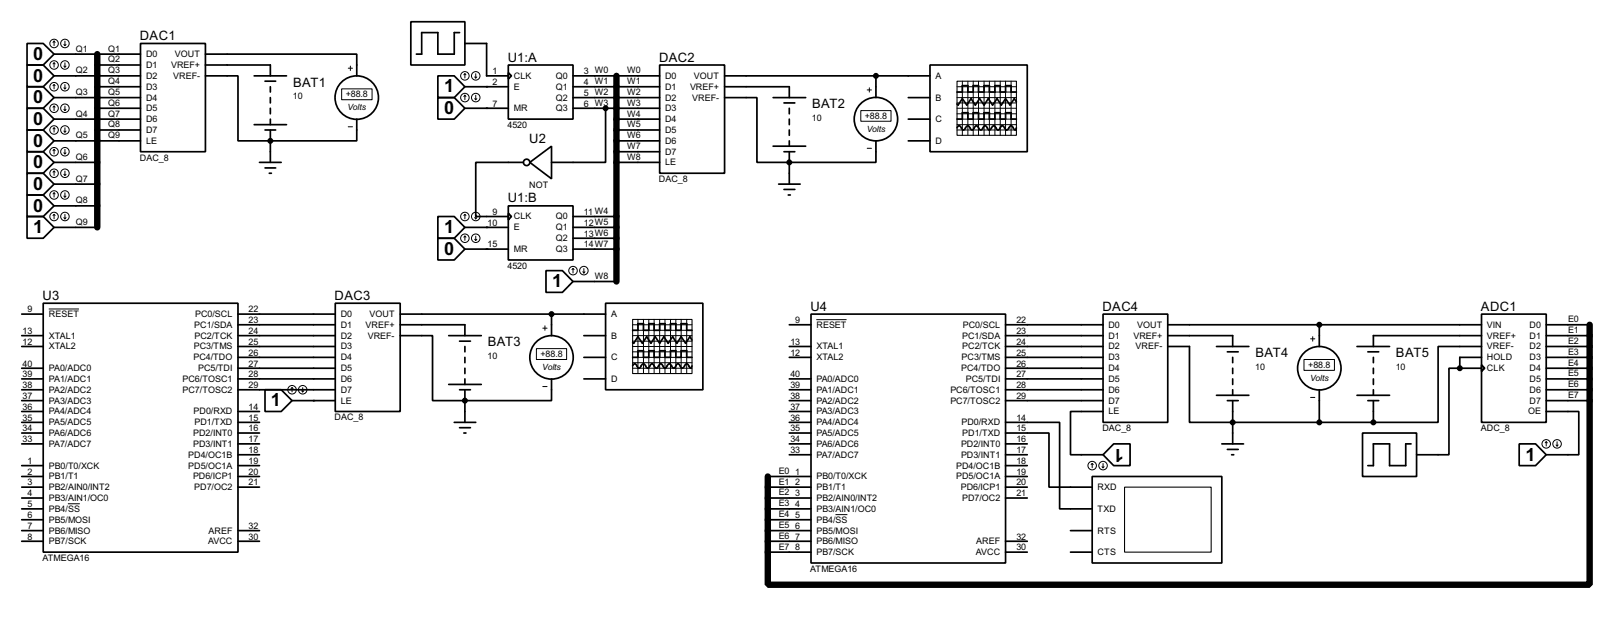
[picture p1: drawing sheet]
<svg xmlns="http://www.w3.org/2000/svg" width="381mm" height="150mm" viewBox="0 0 381 150" stroke-linecap="round" stroke-linejoin="round" font-family="sans-serif">
<path d="M22.9 12.7v40.7M144.8 17.8v48.3M373.4 76.2v61h-193v-25.4" fill="none" stroke="#000" stroke-width="1.5"/>
<g fill="none" stroke="#000" stroke-width=".4">
<path d="M6.4 10.2h3.8l2.5 2.5-2.5 2.6h-3.8zM6.4 15.3h3.8l2.5 2.5-2.5 2.6h-3.8zM12.7 12.7h20.3M12.7 17.8h20.3M22.9 15.3h10.1M33 10.2h15.3v25.4h-15.3zM48.3 12.7h35.5v5.1M48.3 17.8h7.6v15.3h27.9v-5.1M48.3 15.3h15.2v2.5M59.7 17.8h7.6M62.3 19.1h2.5M96.5 5.1h12.7v10.2h-12.7z"/>
<path d="M102.9 17.8h3.8l2.5 2.6-2.5 2.5h-3.8zM108 7.7h-1.3v5h-3.8v-5h-3.8v5h-1.3M109.2 10.2h5.1v7.6h5.1M119.4 15.3h15.2v12.7h-15.2zM119.4 17.1l.8 .7-.8 .8zM134.6 17.8h20.4M155 15.3h15.2v25.4h-15.2zM170.2 17.8h48.3M205.8 17.8v5.1M218.5 15.3h22.8v20.3h-22.8zM6.4 20.4h3.8l2.5 2.5-2.5 2.5h-3.8zM6.4 25.4h3.8l2.5 2.6-2.5 2.5h-3.8z"/>
<path d="M6.4 30.5h3.8l2.5 2.6-2.5 2.5h-3.8zM6.4 35.6h3.8l2.5 2.5-2.5 2.6h-3.8zM12.7 22.9h20.3M12.7 28h20.3M12.7 33.1h20.3M12.7 38.1h10.2M22.9 20.4h10.1M22.9 25.4h10.1M22.9 30.5h10.1M59.7 29.3h7.6M61 38.1h5.1M62.3 30.5h2.5"/>
<path d="M62.3 39.4h2.5M63.5 20.4v1.2M63.5 22.9v1.3M63.5 25.4v1.3M63.5 28v1.3M63.5 30.5v7.6M102.9 22.9h3.8l2.5 2.5-2.5 2.6h-3.8zM109.2 20.4h10.2M109.2 25.4h10.2M123 38.1h-11.2v12.7h7.6M124.5 38.1l5.1-3.8v7.7zM134.6 20.4h20.4"/>
<path d="M134.6 22.9h20.4M134.6 25.4h20.4M142.3 25.4v12.7h-12.7M144.8 28h10.2M144.8 30.5h10.2M144.8 33.1h10.2M144.8 38.1h10.2M144.8 35.6h10.2M170.2 22.9h7.6v15.2h28v-5M170.2 20.4h15.2v2.5M181.6 22.9h7.7M181.6 34.3h7.7"/>
<path d="M184.2 35.6h2.5M184.2 24.2h2.5M185.4 25.4v1.3M185.4 28v1.3M185.4 30.5v1.3M185.4 33.1v1.2M185.4 35.6v7.6M213.4 22.9h5.1M213.4 28h5.1M213.4 33.1h5.1M224.8 30l.5-.5 1 1 .5-.5a.54 .54 0 0 1 .8-.4l.2 .3a.58 .58 0 0 0 .6 .6 .58 .58 0 0 0 .5-.6l.5-.4 .5 .5a.54 .54 0 0 0 .7 .4l.8-.9 1 1 .5-.5a.54 .54 0 0 1 .8-.4l.8 .9 1-1 .7 .9a.6 .6 0 0 0 .9-.5l.4-.4 1 1 .3-.5M224.8 28h1.3v-1.5h1.3v1.5h1.2v-1.5h1.3v1.5h1.3v-1.5h1.2v1.5h1.3v-1.5h1.3v1.5h1.2v-1.5h1.3v1.5h1.3"/>
<path d="M224.8 21.6h1.3v-1.5h1.3v1.5h1.2v-1.5h1.3v1.5h1.3v-1.5h1.2v1.5h1.3v-1.5h1.3v1.5h1.2v-1.5h1.3v1.5h1.3M238.8 23.9l-.5-.7-1 1.5-1.1-1.5-1 1.5-1-1.5-1 1.5-1-1.5-1 1.5-1.1-1.5-1 1.5-1-1.5-1 1.5-1-1.5-1 1.5-.3-.3M6.4 40.7h3.8l2.5 2.5-2.5 2.6h-3.8zM6.4 45.8h3.8l2.5 2.5-2.5 2.5h-3.8zM6.4 50.8h3.8l2.5 2.6-2.5 2.5h-3.8zM12.7 48.3h10.2M12.7 43.2h10.2M12.7 53.4h10.2M63.3 40.7h.5M102.9 55.9h3.8l2.5 2.6-2.5 2.5h-3.8zM102.9 50.8h3.8l2.5 2.6-2.5 2.5h-3.8zM109.2 53.4h10.2"/>
<path d="M109.2 58.5h10.2M119.4 48.3h15.2v12.7h-15.2zM119.4 50.1l.8 .7-.8 .8zM134.6 53.4h10.2M134.6 50.8h10.2M134.6 55.9h10.2M134.6 58.5h10.2M182.9 43.2h5.1M184.2 44.5h2.5M185.2 45.8h.5M5.1 73.7h5.1M5.1 78.8h5.1"/>
<path d="M10.2 71.2h45.7v58.4h-45.7zM55.9 73.7h22.9M55.9 76.2h22.9M55.9 78.8h22.9M78.8 71.2h15.2v25.4h-15.2zM94 78.8h7.6v15.2h28v-5.1M94 76.2h15.2v2.6M94 73.7h48.3M105.4 78.8h7.7M128.3 63.5h3.8l2.5 2.6-2.5 2.5h-3.8zM129.6 73.7v5.1M134.6 66.1h10.2"/>
<path d="M137.2 78.8h5.1M142.3 71.2h22.8v20.3h-22.8zM148.6 77.5h1.3v-1.5h1.3v1.5h1.2v-1.5h1.3v1.5h1.3v-1.5h1.2v1.5h1.3v-1.5h1.3v1.5h1.2v-1.5h1.3v1.5h1.3M162.6 79.8l-.5-.8-1 1.6-1.1-1.6-1 1.6-1-1.6-1 1.6-1-1.6-1 1.6-1.1-1.6-1 1.6-1-1.6-1 1.6-1-1.6-1 1.6-.3-.3M185.4 76.2h5.1M190.5 73.7h45.7v58.4h-45.7zM236.2 76.2h22.9M236.2 78.8h22.9M259.1 73.7h15.2v25.4h-15.2zM274.3 76.2h73.7M274.3 78.8h15.3v2.5M309.9 76.2v5.1"/>
<path d="M348 73.7h15.2v25.4h-15.2zM348 78.8h-25.4v2.5M363.2 76.2h10.2M363.2 78.8h10.2M5.1 81.3h5.1M5.1 86.4h5.1M5.1 88.9h5.1M5.1 91.5h5.1M5.1 94h5.1M5.1 99.1h5.1M5.1 96.6h5.1M55.9 81.3h22.9"/>
<path d="M55.9 83.9h22.9M55.9 86.4h22.9M55.9 88.9h22.9M55.9 91.5h22.9M55.9 99.1h5.1M55.9 96.6h5.1M62.3 91.5h3.8l2.5 2.5-2.5 2.6h-3.8zM68.6 94h10.2M105.4 90.2h7.7M106.7 99.1h5.1M108 91.5h2.5M108 80.1h2.5"/>
<path d="M109.2 81.3v1.3M109.2 83.9v1.2M109.2 86.4v1.3M109.2 88.9v1.3M109.2 91.5v7.6M137.2 83.9h5.1M137.2 88.9h5.1M148.6 85.9l.5-.5 1 1 .5-.5a.54 .54 0 0 1 .8-.4l.8 .9 1-1 1 1 1-1 1 1 .5-.5a.54 .54 0 0 1 .8-.4l.8 .9 1-1 1 1 1-1 1 1 .3-.5M148.6 83.9h1.3v-1.6h1.3v1.6h1.2v-1.6h1.3v1.6h1.3v-1.6h1.2v1.6h1.3v-1.6h1.3v1.6h1.2v-1.6h1.3v1.6h1.3M185.4 81.3h5.1M185.4 83.9h5.1M185.4 88.9h5.1"/>
<path d="M185.4 91.5h5.1M185.4 94h5.1M185.4 99.1h5.1M185.4 96.6h5.1M236.2 99.1h12.7v20.3h7.7M236.2 81.3h22.9M236.2 83.9h22.9M236.2 86.4h22.9M236.2 88.9h22.9M236.2 91.5h22.9M236.2 94h22.9M259.1 96.6h-7.6v10.1h7.6"/>
<path d="M274.3 81.3h5.1v17.8h43.2M285.8 81.3h7.6M285.8 92.8h7.6M288.3 94h2.6M288.3 82.6h2.6M289.6 83.9v1.2M289.6 86.4v1.3M289.6 88.9v1.3M289.6 91.5v1.3M289.6 94v10.2M309.9 91.5v7.6M318.8 81.3h7.6"/>
<path d="M318.8 92.8h7.6M321.3 94h2.6M321.3 82.6h2.6M322.6 83.9v1.2M322.6 86.4v1.3M322.6 88.9v1.3M322.6 91.5v1.3M322.6 94v5.1M342.9 86.4h-2.5v20.3h-7.6M342.9 86.4h5.1M348 85.6l.8 .8-.8 .8zM348 81.3h-10.2v17.8h-15.2"/>
<path d="M348 83.9h-5.1v2.5M363.2 96.6h7.7v10.1h-7.7M363.2 81.3h10.2M363.2 83.9h10.2M363.2 86.4h10.2M363.2 88.9h10.2M363.2 91.5h10.2M363.2 94h10.2M5.1 111.8h5.1M5.1 114.3h5.1M5.1 116.9h5.1M5.1 119.4h5.1"/>
<path d="M5.1 101.6h5.1M5.1 109.3h5.1M5.1 104.2h5.1M55.9 111.8h5.1M55.9 114.3h5.1M55.9 101.6h5.1M55.9 109.3h5.1M55.9 104.2h5.1M55.9 106.7h5.1M108 100.4h2.5M109 101.6h.5M180.4 111.8h10.1"/>
<path d="M180.4 114.3h10.1M180.4 116.9h10.1M180.4 119.4h10.1M185.4 101.6h5.1M185.4 104.2h5.1M185.4 106.7h5.1M236.2 101.6h10.2v12.7h10.2M236.2 111.8h5.1M236.2 114.3h5.1M236.2 116.9h5.1M236.2 109.3h5.1M236.2 104.2h5.1"/>
<path d="M236.2 106.7h5.1M256.6 111.8h30.4v20.3h-30.4zM261.6 104.2h3.9v5.1h-3.9l-2.5-2.6zM287 104.2h5.1M288.3 105.5h2.6M289.3 106.7h.5M320.1 101.6h12.7v10.2h-12.7zM331.5 104.2h-1.3v5.1h-3.8v-5.1h-3.8v5.1h-1.3M356.9 104.2h3.8l2.5 2.5-2.5 2.6h-3.8zM5.1 122h5.1M5.1 124.5h5.1M5.1 127h5.1"/>
<path d="M55.9 124.5h5.1M55.9 127h5.1M180.4 122h10.1M180.4 124.5h10.1M180.4 127h10.1M180.4 129.6h10.1M236.2 127h5.1M236.2 129.6h5.1M251.5 124.5h5.1M251.5 129.6h5.1"/>
<circle cx="83.8" cy="22.9" r="5.1"/>
<circle cx="123.7" cy="38.1" r=".75"/>
<circle cx="205.7" cy="28" r="5.1"/>
<circle cx="129.5" cy="83.9" r="5.1"/>
<circle cx="309.9" cy="86.4" r="5.1"/>
</g>
<g fill="#000">
<circle cx="63.5" cy="33.1" r=".2"/>
<circle cx="114.3" cy="20.4" r=".2"/>
<circle cx="114.3" cy="25.4" r=".2"/>
<circle cx="185.4" cy="38.1" r=".2"/>
<circle cx="114.3" cy="58.5" r=".2"/>
<circle cx="114.3" cy="53.4" r=".2"/>
<circle cx="73.7" cy="94" r=".2"/>
<circle cx="109.2" cy="94" r=".2"/>
<circle cx="342.9" cy="86.4" r=".2"/>
</g>
<g fill="none" stroke="#000" stroke-width=".23">
<path d="M12.7 9.7l-.2 .3M12.7 9.7l.3 .3M12.7 9.7v1M12.7 14.8v1M12.7 19.9v1M12.7 14.8l-.2 .2M12.7 14.8l.3 .2M12.7 19.9l-.2 .2M12.7 19.9l.3 .2M15 10.5l.3 .2M15 15.5l.3 .3M15.3 9.7v1"/>
<path d="M15.3 14.8v1M15.3 19.9v1M15.5 10.5l-.2 .2M15.5 15.5l-.2 .3M81.8 16h1M82.3 15.5v1.1M109.2 17.3v1M109.2 17.3l-.2 .3M109.2 17.3l.3 .3M111.5 18.1l.3 .2M111.8 17.3v1M112 18.1l-.2 .2"/>
<path d="M226.1 19.1v12.7M227.4 19.1v12.7M228.6 19.1v12.7M229.9 19.1v12.7M231.2 19.1v12.7M232.4 19.1v12.7M233.7 19.1v12.7M235 19.1v12.7M236.2 19.1v12.7M237.5 19.1v12.7M12.7 24.9v1.1M12.7 30v1"/>
<path d="M12.7 35.1v1M12.7 24.9l-.2 .3M12.7 24.9l.3 .3M12.7 30l-.2 .3M12.7 30l.3 .3M12.7 35.1l-.2 .3M12.7 35.1l.3 .3M15 20.6l.3 .3M15 25.7l.3 .3M15 30.8l.3 .2M15 35.9l.3 .2M15.3 24.9v1.1"/>
<path d="M15.3 30v1M15.3 35.1v1M15.5 20.6l-.2 .3M15.5 25.7l-.2 .3M15.5 30.8l-.2 .2M15.5 35.9l-.2 .2M80.3 20.9h7.1v2.5h-7.1zM81.8 29.8h1M109.2 22.4v1M109.2 22.4l-.2 .3M109.2 22.4l.3 .3M111.5 23.2l.3 .2"/>
<path d="M111.8 22.4v1M112 23.2l-.2 .2M202.2 26h7.1v2.5h-7.1zM203.7 21.1h1M203.7 34.8h1M204.2 20.6v1M224.8 22.9h14M224.8 20.4h14M224.8 21.6h14M224.8 24.2h14M224.8 26.7h14M224.8 28h14"/>
<path d="M224.8 29.3h14M224.8 30.5h14M224.8 25.4h14M12.7 40.2v1M12.7 45.3v1M12.7 50.3v1.1M12.7 40.2l-.2 .2M12.7 40.2l.3 .2M12.7 45.3l-.2 .2M12.7 45.3l.3 .2M12.7 50.3l-.2 .3M12.7 50.3l.3 .3"/>
<path d="M15 40.9l.3 .3M15 46l.3 .3M15 51.1l.3 .3M15.3 40.2v1M15.3 45.3v1M15.3 50.3v1.1M15.5 40.9l-.2 .3M15.5 46l-.2 .3M15.5 51.1l-.2 .3M109.2 55.4l-.2 .3M109.2 55.4l.3 .3M109.2 50.3v1.1"/>
<path d="M109.2 55.4v1M109.2 50.3l-.2 .3M109.2 50.3l.3 .3M111.5 56.2l.3 .2M111.5 51.1l.3 .3M111.8 50.3v1.1M111.8 55.4v1M112 56.2l-.2 .2M112 51.1l-.2 .3M11.5 72.5h7.1M127.5 77h1M128 76.5v1"/>
<path d="M134.6 63l-.2 .3M134.6 63l.3 .3M134.6 63v1.1M136.9 63.8l.3 .3M137.2 63v1.1M137.4 63.8l-.2 .3M148.6 78.8h14M148.6 76.2h14M148.6 77.5h14M149.9 75v12.7M151.2 75v12.7M152.4 75v12.7"/>
<path d="M153.7 75v12.7M155 75v12.7M156.2 75v12.7M157.5 75v12.7M158.8 75v12.7M160 75v12.7M161.3 75v12.7M191.8 75h7.1M307.9 79.5h1M308.4 79v1.1M68.6 91l-.2 .2M68.6 91l.3 .2"/>
<path d="M68.6 91v1M70.9 91.7l.2 .3M71.1 91v1M71.4 91.7l-.3 .3M126 81.8h7.1v2.6h-7.1zM127.5 90.7h1M148.6 80.1h14M148.6 82.6h14M148.6 83.9h14M148.6 85.1h14M148.6 86.4h14M148.6 81.3h14"/>
<path d="M306.3 84.4h7.2v2.5h-7.2zM307.9 93.3h1M16 118.2h2.8M256.6 108.8l.2 .2M256.6 108.8l-.3 .2M256.6 108.8v1M258.9 109.5l.2 .3M259.1 108.8v1M259.4 109.5l-.3 .3M363.2 103.7l-.2 .2M363.2 103.7l.3 .2M363.2 103.7v1"/>
<path d="M365.5 104.4l.3 .3M365.8 103.7v1M366 104.4l-.2 .3M196.3 120.8h2.8"/>
<circle cx="12.7" cy="10.2" r="1"/>
<circle cx="12.7" cy="15.3" r="1"/>
<circle cx="15.2" cy="10.2" r="1"/>
<circle cx="15.2" cy="15.3" r="1"/>
<circle cx="109.2" cy="17.8" r="1"/>
<circle cx="111.7" cy="17.8" r="1"/>
<circle cx="12.7" cy="30.5" r="1"/>
<circle cx="12.7" cy="35.6" r="1"/>
<circle cx="12.7" cy="25.4" r="1"/>
<circle cx="12.7" cy="20.4" r="1"/>
<circle cx="15.2" cy="30.5" r="1"/>
<circle cx="15.2" cy="35.6" r="1"/>
<circle cx="15.2" cy="25.4" r="1"/>
<circle cx="15.2" cy="20.4" r="1"/>
<circle cx="109.2" cy="22.9" r="1"/>
<circle cx="111.7" cy="22.9" r="1"/>
<circle cx="12.7" cy="45.8" r="1"/>
<circle cx="12.7" cy="40.7" r="1"/>
<circle cx="12.7" cy="50.8" r="1"/>
<circle cx="15.2" cy="40.7" r="1"/>
<circle cx="15.2" cy="45.8" r="1"/>
<circle cx="15.2" cy="50.8" r="1"/>
<circle cx="109.2" cy="50.8" r="1"/>
<circle cx="109.2" cy="55.9" r="1"/>
<circle cx="111.7" cy="50.8" r="1"/>
<circle cx="111.7" cy="55.9" r="1"/>
<circle cx="134.6" cy="63.5" r="1"/>
<circle cx="137.1" cy="63.5" r="1"/>
<circle cx="68.6" cy="91.5" r="1"/>
<circle cx="71.1" cy="91.5" r="1"/>
<circle cx="256.5" cy="109.3" r="1"/>
<circle cx="259.1" cy="109.3" r="1"/>
<circle cx="363.2" cy="104.2" r="1"/>
<circle cx="365.7" cy="104.2" r="1"/>
</g>
<g fill="#000" stroke="#000" stroke-width=".4">
<circle cx="205.7" cy="17.8" r=".5"/>
<circle cx="63.5" cy="33.1" r=".5"/>
<circle cx="142.2" cy="25.4" r=".5"/>
<circle cx="185.4" cy="38.1" r=".5"/>
<circle cx="129.5" cy="73.7" r=".5"/>
<circle cx="309.9" cy="76.2" r=".5"/>
<circle cx="109.2" cy="94" r=".5"/>
<circle cx="289.5" cy="99.1" r=".5"/>
<circle cx="309.9" cy="99.1" r=".5"/>
<circle cx="322.6" cy="99.1" r=".5"/>
<circle cx="342.9" cy="86.4" r=".5"/>
</g>
<path d="M224.8 19.1h14v12.7h-14zM148.6 75h14v12.7h-14zM264.2 114.3h20.3v15.3h-20.3z" fill="none" stroke="#000" stroke-width=".25"/>
<g font-size="4.8">
<text x="7.8" y="14.1">0</text>
<text x="7.8" y="19.2">0</text>
<text x="104.3" y="21.7">1</text>
<text x="7.8" y="24.3">0</text>
<text x="7.8" y="29.3">0</text>
<text x="104.3" y="26.8">0</text>
<text x="7.8" y="34.4">0</text>
<text x="7.8" y="39.5">0</text>
<text x="7.8" y="44.6">0</text>
<text x="7.8" y="49.7">0</text>
<text x="7.8" y="54.7">1</text>
<text x="104.3" y="59.8">0</text>
<text x="104.3" y="54.7">1</text>
<text x="129.7" y="67.4">1</text>
<text x="63.7" y="95.4">1</text>
<text x="264" y="105.4" transform="rotate(-180 264 105.4)">1</text>
<text x="358.3" y="108.1">1</text>
</g>
<g font-size="3.4">
<text x="32.9" y="9.4">DAC1</text>
<text x="119.3" y="14.5">U1:A</text>
<text x="154.8" y="14.5">DAC2</text>
<text x="68.9" y="20.4">BAT1</text>
<text x="190.8" y="25.4">BAT2</text>
<text x="124.3" y="33.5">U2</text>
<text x="119.3" y="47.5">U1:B</text>
<text x="10" y="70.4">U3</text>
<text x="78.6" y="70.4">DAC3</text>
<text x="190.4" y="72.9">U4</text>
<text x="259" y="72.9">DAC4</text>
<text x="347.9" y="72.9">ADC1</text>
<text x="114.6" y="81.3">BAT3</text>
<text x="294.9" y="83.9">BAT4</text>
<text x="327.9" y="83.9">BAT5</text>
</g>
<g font-size="2.4">
<text x="17.8" y="12.1">Q1</text>
<text x="17.8" y="17.2">Q2</text>
<text x="25.4" y="12.1">Q1</text>
<text x="25.4" y="14.6">Q2</text>
<text x="25.4" y="17.2">Q3</text>
<text x="34.3" y="13.4">D0</text>
<text x="34.3" y="15.9">D1</text>
<text x="40.2" y="15.9">VREF+</text>
<text x="41.1" y="13.4">VOUT</text>
<text x="115.7" y="17.4">1</text>
<text x="137.2" y="17.4">3 W0</text>
<text x="147.3" y="17.2">W0</text>
<text x="17.8" y="22.3">Q3</text>
<text x="25.4" y="19.8">Q4</text>
<text x="25.4" y="22.3">Q5</text>
<text x="34.3" y="18.5">D2</text>
<text x="34.3" y="21">D3</text>
<text x="34.3" y="23.6">D4</text>
<text x="40.7" y="18.5">VREF-</text>
<text x="68.8" y="23.3">10</text>
<text x="81.2" y="22.8">+88.8</text>
<text x="115.7" y="19.9">2</text>
<text x="120.7" y="18.5">CLK</text>
<text x="120.7" y="21">E</text>
<text x="130.6" y="18.5">Q0</text>
<text x="130.6" y="21">Q1</text>
<text x="130.6" y="23.6">Q2</text>
<text x="137.2" y="19.9">4 W1</text>
<text x="137.2" y="22.5">5 W2</text>
<text x="147.3" y="19.8">W1</text>
<text x="147.3" y="22.3">W2</text>
<text x="156.2" y="18.5">D0</text>
<text x="156.2" y="21">D1</text>
<text x="156.2" y="23.6">D2</text>
<text x="162.1" y="21">VREF+</text>
<text x="162.6" y="23.6">VREF-</text>
<text x="163" y="18.5">VOUT</text>
<text x="219.7" y="18.5">A</text>
<text x="219.7" y="23.6">B</text>
<text x="17.8" y="27.3">Q4</text>
<text x="25.4" y="24.8">Q6</text>
<text x="25.4" y="27.3">Q7</text>
<text x="25.4" y="29.9">Q8</text>
<text x="34.3" y="26.1">D5</text>
<text x="34.3" y="28.6">D6</text>
<text x="115.7" y="25">7</text>
<text x="120.7" y="26.1">MR</text>
<text x="130.6" y="26.1">Q3</text>
<text x="137.2" y="25">6 W3</text>
<text x="147.3" y="24.8">W3</text>
<text x="147.3" y="29.9">W5</text>
<text x="147.3" y="27.3">W4</text>
<text x="156.2" y="26.1">D3</text>
<text x="156.2" y="28.6">D4</text>
<text x="190.7" y="28.4">10</text>
<text x="203.2" y="27.9">+88.8</text>
<text x="219.7" y="28.6">C</text>
<text x="17.8" y="32.5">Q5</text>
<text x="25.4" y="32.5">Q9</text>
<text x="34.3" y="33.8">LE</text>
<text x="34.3" y="31.2">D7</text>
<text x="119.2" y="30">4520</text>
<text x="147.3" y="35">W7</text>
<text x="147.3" y="32.5">W6</text>
<text x="156.2" y="31.2">D5</text>
<text x="156.2" y="33.8">D6</text>
<text x="219.7" y="33.8">D</text>
<text x="17.8" y="37.5">Q6</text>
<text x="32.8" y="37.7">DAC_8</text>
<text x="147.3" y="37.5">W8</text>
<text x="156.2" y="38.8">LE</text>
<text x="156.2" y="36.3">D7</text>
<text x="17.8" y="47.7">Q8</text>
<text x="17.8" y="42.6">Q7</text>
<text x="124.3" y="44.1">NOT</text>
<text x="154.8" y="42.7">DAC_8</text>
<text x="17.8" y="52.8">Q9</text>
<text x="114.6" y="52.9">10</text>
<text x="115.7" y="50.4">9</text>
<text x="120.7" y="51.5">CLK</text>
<text x="130.6" y="51.5">Q0</text>
<text x="137.2" y="50.4">11 W4</text>
<text x="137.2" y="52.9">12W5</text>
<text x="114.6" y="58.1">15</text>
<text x="120.7" y="54">E</text>
<text x="120.7" y="59.2">MR</text>
<text x="130.6" y="54">Q1</text>
<text x="130.6" y="56.6">Q2</text>
<text x="130.6" y="59.2">Q3</text>
<text x="137.2" y="55.5">13W6</text>
<text x="137.2" y="58.1">14W7</text>
<text x="119.2" y="63.1">4520</text>
<text x="139.7" y="65.5">W8</text>
<text x="6.5" y="73.3">9</text>
<text x="11.5" y="74.4">RESET</text>
<text x="45.6" y="76.9">PC1/SDA</text>
<text x="45.8" y="74.4">PC0/SCL</text>
<text x="58.4" y="73.3">22</text>
<text x="58.4" y="75.8">23</text>
<text x="80" y="74.4">D0</text>
<text x="80" y="76.9">D1</text>
<text x="85.9" y="76.9">VREF+</text>
<text x="86.8" y="74.4">VOUT</text>
<text x="143.5" y="74.4">A</text>
<text x="186.8" y="75.8">9</text>
<text x="191.8" y="76.9">RESET</text>
<text x="226.2" y="76.9">PC0/SCL</text>
<text x="238.8" y="75.8">22</text>
<text x="260.4" y="76.9">D0</text>
<text x="267.1" y="76.9">VOUT</text>
<text x="349.3" y="76.9">VIN</text>
<text x="359.3" y="76.9">D0</text>
<text x="368.3" y="75.6">E0</text>
<text x="5.3" y="80.9">12</text>
<text x="5.3" y="78.4">13</text>
<text x="11.5" y="82">XTAL2</text>
<text x="11.5" y="79.5">XTAL1</text>
<text x="45.5" y="82">PC3/TMS</text>
<text x="45.7" y="79.5">PC2/TCK</text>
<text x="58.4" y="78.4">24</text>
<text x="58.4" y="80.9">25</text>
<text x="58.4" y="83.5">26</text>
<text x="80" y="79.5">D2</text>
<text x="80" y="82">D3</text>
<text x="86.4" y="79.5">VREF-</text>
<text x="127" y="83.8">+88.8</text>
<text x="143.5" y="79.5">B</text>
<text x="185.7" y="83.5">12</text>
<text x="185.7" y="80.9">13</text>
<text x="191.8" y="82">XTAL1</text>
<text x="226" y="79.5">PC1/SDA</text>
<text x="226" y="82">PC2/TCK</text>
<text x="238.8" y="78.4">23</text>
<text x="238.8" y="80.9">24</text>
<text x="238.8" y="83.5">25</text>
<text x="260.4" y="79.5">D1</text>
<text x="260.4" y="82">D2</text>
<text x="266.2" y="79.5">VREF+</text>
<text x="266.7" y="82">VREF-</text>
<text x="349.3" y="79.5">VREF+</text>
<text x="349.3" y="82">VREF-</text>
<text x="359.3" y="79.5">D1</text>
<text x="359.3" y="82">D2</text>
<text x="368.3" y="83.3">E3</text>
<text x="368.3" y="80.7">E2</text>
<text x="368.3" y="78.2">E1</text>
<text x="5.3" y="88.5">39</text>
<text x="5.3" y="86">40</text>
<text x="11.5" y="89.6">PA1/ADC1</text>
<text x="11.5" y="87.1">PA0/ADC0</text>
<text x="42.9" y="89.6">PC6/TOSC1</text>
<text x="45.4" y="84.6">PC4/TDO</text>
<text x="46.5" y="87.1">PC5/TDI</text>
<text x="58.4" y="86">27</text>
<text x="58.4" y="88.5">28</text>
<text x="80" y="84.6">D4</text>
<text x="80" y="87.1">D5</text>
<text x="80" y="89.6">D6</text>
<text x="114.5" y="84.3">10</text>
<text x="143.5" y="84.6">C</text>
<text x="143.5" y="89.6">D</text>
<text x="185.7" y="88.5">40</text>
<text x="191.8" y="84.6">XTAL2</text>
<text x="191.8" y="89.6">PA0/ADC0</text>
<text x="225.8" y="87.1">PC4/TDO</text>
<text x="225.9" y="84.6">PC3/TMS</text>
<text x="226.9" y="89.6">PC5/TDI</text>
<text x="238.8" y="86">26</text>
<text x="238.8" y="88.5">27</text>
<text x="260.4" y="84.6">D3</text>
<text x="260.4" y="87.1">D4</text>
<text x="260.4" y="89.6">D5</text>
<text x="294.9" y="86.8">10</text>
<text x="307.3" y="86.3">+88.8</text>
<text x="327.9" y="86.8">10</text>
<text x="349.3" y="87.1">CLK</text>
<text x="349.3" y="84.6">HOLD</text>
<text x="359.3" y="84.6">D3</text>
<text x="359.3" y="87.1">D4</text>
<text x="359.3" y="89.6">D5</text>
<text x="368.3" y="88.3">E5</text>
<text x="368.3" y="85.8">E4</text>
<text x="5.3" y="93.6">37</text>
<text x="5.3" y="91.1">38</text>
<text x="11.5" y="94.7">PA3/ADC3</text>
<text x="11.5" y="92.2">PA2/ADC2</text>
<text x="42.9" y="92.2">PC7/TOSC2</text>
<text x="58.4" y="91.1">29</text>
<text x="80" y="94.7">LE</text>
<text x="80" y="92.2">D7</text>
<text x="185.7" y="93.6">38</text>
<text x="185.7" y="91.1">39</text>
<text x="191.8" y="94.7">PA2/ADC2</text>
<text x="191.8" y="92.2">PA1/ADC1</text>
<text x="223.2" y="92.2">PC6/TOSC1</text>
<text x="223.2" y="94.7">PC7/TOSC2</text>
<text x="238.8" y="91.1">28</text>
<text x="238.8" y="93.6">29</text>
<text x="260.4" y="92.2">D6</text>
<text x="260.4" y="94.7">D7</text>
<text x="359.3" y="92.2">D6</text>
<text x="359.3" y="94.7">D7</text>
<text x="368.3" y="93.4">E7</text>
<text x="368.3" y="90.8">E6</text>
<text x="5.3" y="101.2">34</text>
<text x="5.3" y="98.7">35</text>
<text x="5.3" y="96.2">36</text>
<text x="11.5" y="99.8">PA5/ADC5</text>
<text x="11.5" y="97.3">PA4/ADC4</text>
<text x="45.5" y="97.3">PD0/RXD</text>
<text x="45.7" y="99.8">PD1/TXD</text>
<text x="58.4" y="96.2">14</text>
<text x="58.4" y="98.7">15</text>
<text x="58.4" y="101.2">16</text>
<text x="78.6" y="98.7">DAC_8</text>
<text x="185.7" y="101.2">35</text>
<text x="185.7" y="98.7">36</text>
<text x="185.7" y="96.2">37</text>
<text x="191.8" y="99.8">PA4/ADC4</text>
<text x="191.8" y="97.3">PA3/ADC3</text>
<text x="225.8" y="99.8">PD0/RXD</text>
<text x="238.8" y="98.7">14</text>
<text x="238.8" y="101.2">15</text>
<text x="258.9" y="101.2">DAC_8</text>
<text x="260.4" y="97.3">LE</text>
<text x="347.8" y="101.2">ADC_8</text>
<text x="358.9" y="97.3">OE</text>
<text x="5.3" y="103.8">33</text>
<text x="11.5" y="104.9">PA7/ADC7</text>
<text x="11.5" y="102.3">PA6/ADC6</text>
<text x="44.2" y="107.4">PD4/OC1B</text>
<text x="45.4" y="102.3">PD2/INT0</text>
<text x="45.4" y="104.9">PD3/INT1</text>
<text x="58.4" y="103.8">17</text>
<text x="58.4" y="106.3">18</text>
<text x="185.7" y="106.3">33</text>
<text x="185.7" y="103.8">34</text>
<text x="191.8" y="107.4">PA7/ADC7</text>
<text x="191.8" y="104.9">PA6/ADC6</text>
<text x="191.8" y="102.3">PA5/ADC5</text>
<text x="225.7" y="104.9">PD2/INT0</text>
<text x="225.7" y="107.4">PD3/INT1</text>
<text x="226" y="102.3">PD1/TXD</text>
<text x="238.8" y="103.8">16</text>
<text x="238.8" y="106.3">17</text>
<text x="6.5" y="108.9">1</text>
<text x="6.5" y="111.4">2</text>
<text x="6.5" y="113.9">3</text>
<text x="11.5" y="110">PB0/T0/XCK</text>
<text x="11.5" y="112.5">PB1/T1</text>
<text x="44.2" y="110">PD5/OC1A</text>
<text x="45.3" y="112.5">PD6/ICP1</text>
<text x="58.4" y="108.9">19</text>
<text x="58.4" y="111.4">20</text>
<text x="58.4" y="113.9">21</text>
<text x="182.9" y="111.2">E0</text>
<text x="182.9" y="113.7">E1</text>
<text x="186.8" y="111.4">1</text>
<text x="186.8" y="113.9">2</text>
<text x="191.8" y="112.5">PB0/T0/XCK</text>
<text x="224.6" y="110">PD4/OC1B</text>
<text x="224.6" y="112.5">PD5/OC1A</text>
<text x="238.8" y="108.9">18</text>
<text x="238.8" y="111.4">19</text>
<text x="238.8" y="113.9">20</text>
<text x="6.5" y="116.5">4</text>
<text x="6.5" y="119">5</text>
<text x="11.5" y="115">PB2/AIN0/INT2</text>
<text x="11.5" y="117.6">PB3/AIN1/OC0</text>
<text x="45.6" y="115">PD7/OC2</text>
<text x="182.9" y="116.3">E2</text>
<text x="182.9" y="118.8">E3</text>
<text x="186.8" y="116.5">3</text>
<text x="186.8" y="119">4</text>
<text x="191.8" y="115">PB1/T1</text>
<text x="191.8" y="117.6">PB2/AIN0/INT2</text>
<text x="225.7" y="115">PD6/ICP1</text>
<text x="226" y="117.6">PD7/OC2</text>
<text x="238.8" y="116.5">21</text>
<text x="257.8" y="115">RXD</text>
<text x="6.5" y="121.6">6</text>
<text x="6.5" y="124.1">7</text>
<text x="11.5" y="120.1">PB4/SS</text>
<text x="11.5" y="122.7">PB5/MOSI</text>
<text x="11.5" y="125.2">PB6/MISO</text>
<text x="49" y="125.2">AREF</text>
<text x="58.4" y="124.1">32</text>
<text x="182.9" y="121.4">E4</text>
<text x="182.9" y="123.9">E5</text>
<text x="186.8" y="121.6">5</text>
<text x="186.8" y="124.1">6</text>
<text x="191.8" y="120.1">PB3/AIN1/OC0</text>
<text x="191.8" y="122.7">PB4/SS</text>
<text x="191.8" y="125.2">PB5/MOSI</text>
<text x="257.8" y="125.2">RTS</text>
<text x="257.8" y="120.1">TXD</text>
<text x="6.5" y="126.6">8</text>
<text x="10" y="131.7">ATMEGA16</text>
<text x="11.5" y="127.7">PB7/SCK</text>
<text x="48.9" y="127.7">AVCC</text>
<text x="58.4" y="126.6">30</text>
<text x="182.9" y="126.4">E6</text>
<text x="182.9" y="129">E7</text>
<text x="186.8" y="126.6">7</text>
<text x="186.8" y="129.2">8</text>
<text x="191.8" y="127.7">PB6/MISO</text>
<text x="191.8" y="130.3">PB7/SCK</text>
<text x="229.2" y="130.3">AVCC</text>
<text x="229.3" y="127.7">AREF</text>
<text x="238.8" y="126.6">32</text>
<text x="238.8" y="129.2">30</text>
<text x="257.8" y="130.3">CTS</text>
<text x="190.3" y="134.2">ATMEGA16</text>
</g>
<g font-size="2.3">
<text x="81.6" y="25.8">Volts</text>
<text x="203.6" y="30.9">Volts</text>
<text x="127.4" y="86.8">Volts</text>
<text x="307.7" y="89.3">Volts</text>
</g>
</svg>
